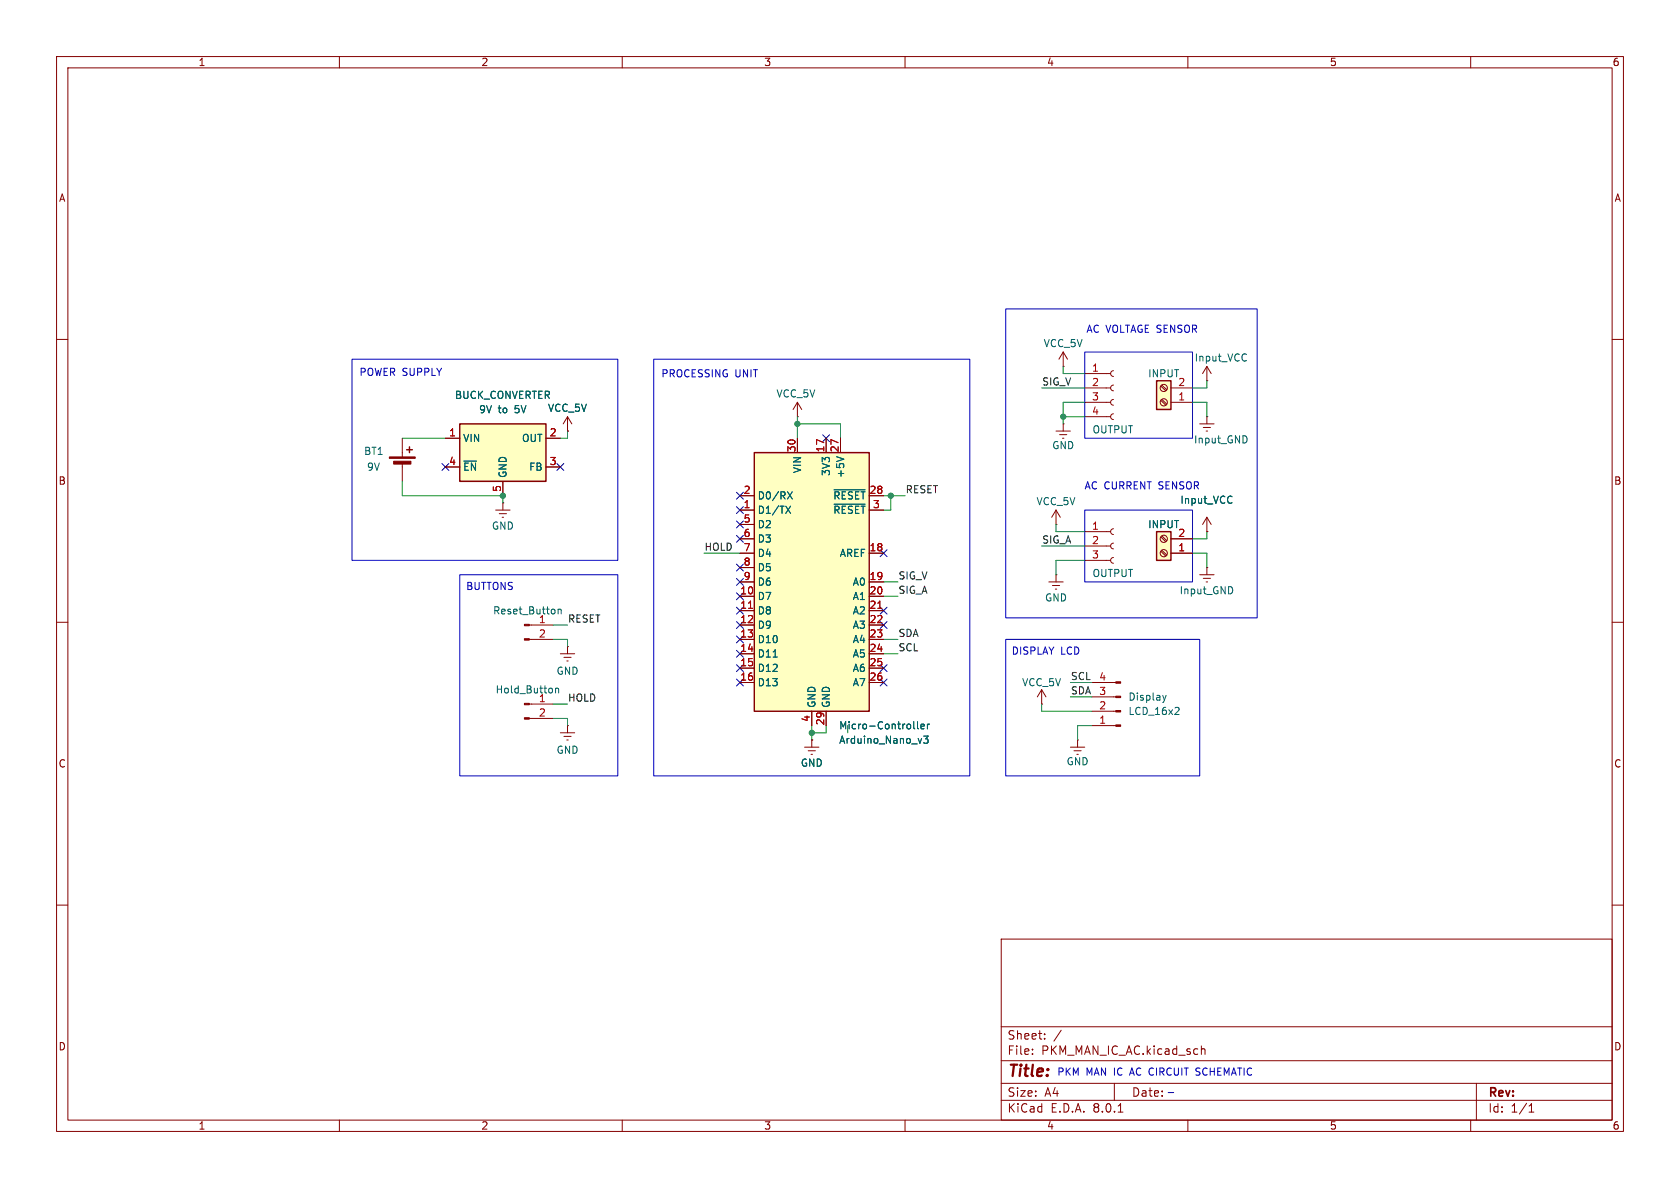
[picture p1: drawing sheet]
<svg xmlns="http://www.w3.org/2000/svg" width="297mm" height="210mm" viewBox="0 0 297 210" stroke-linecap="round" stroke-linejoin="round" font-family="sans-serif">
<g fill="none" stroke="#840000" stroke-width=".18">
<path d="M10 10h277v190h-277zM12 12h273v186h-273zM60 10v2M110 10v2M160 10v2M210 10v2M260 10v2M10 60h2M285 60h2M10 110h2M285 110h2M99.1 129.5h2.5"/>
<path d="M99.7 130.2h1.3M100.2 130.8h.3M100.3 128.3h.1M100.3 128.3v1.2M189.2 132.1h2.6M189.9 132.7h1.2M190.4 133.4h.2M190.5 130.8h.1M190.5 130.8v1.3M10 160h2M285 160h2M177 166h108v32h-108z"/>
<path d="M60 198v2M110 198v2M160 198v2M177 194.5h108M177 191.5h108M177 187.5h108M177 181.5h108M182.5 186.3v.1M182.5 185.5v.1M184.7 183.6v.1M184.7 182.8v.1M187.6 182.1l-1.3 2"/>
<path d="M197 191.5v3M197.7 196.6h.8M210 198v2M212.4 184.9v1.5M212.4 185.5l.2-.1 .4 .1v.9M260 198v2M261 191.5v6.5M270.3 196.6h.9M270.3 195.5l.4-.4v1.5"/>
</g>
<path d="M204.5 67.3h2.5v5.1h-2.5z" fill="#ffffc2"/>
<path d="M204.5 67.3h2.5v5.1h-2.5z" fill="none" stroke="#840000" stroke-width=".25"/>
<g fill="none" stroke="#840000" stroke-width=".18">
<path d="M205.2 68.2l.9 .9M205.2 70.8l.9 .8M205.4 68.1l.9 .8M205.4 70.6l.9 .9M207 71.1h3.8M207 68.6h3.8"/>
<circle cx="205.7" cy="71.1" r=".63"/>
<circle cx="205.7" cy="68.6" r=".63"/>
</g>
<path d="M133.3 80h20.4v45.7h-20.4z" fill="#ffffc2"/>
<path d="M133.3 80h20.4v45.7h-20.4z" fill="none" stroke="#840000" stroke-width=".25"/>
<g fill="none" stroke="#840000" stroke-width=".18">
<path d="M141 73.7h.1M141 71.1v2.6M141 77.5v2.5M141 71.1l-.8 1.3M141 71.1l.7 1.3M146 77.5v2.5M148.6 77.5v2.5M188 64.8h.1M188 62.2l-.8 1.3M188 62.2v2.6M188 62.2l.7 1.3M191.8 73.7h4.5"/>
<path d="M191.8 71.1h4.5M191.8 68.6h4.5M191.8 66h4.5M196.8 73.2l-.3 .1-.2 .4 .2 .3 .3 .2M196.8 70.6l-.3 .2-.2 .3 .2 .4 .3 .1M196.8 68.1l-.3 .1-.2 .4 .2 .3 .3 .2M196.8 65.5l-.3 .2-.2 .3 .2 .4 .3 .1M212.1 74.9h2.5M212.7 75.6h1.3M213.2 76.2h.3M213.4 67.3h.1M213.4 73.7h.1"/>
<path d="M213.4 64.8l-.8 1.2M213.4 64.8v2.5M213.4 73.7v1.2M213.4 64.8l.7 1.2M130.8 90.2h2.5M130.8 97.8h2.5M130.8 87.6h2.5M130.8 92.7h2.5M130.8 95.3h2.5M153.7 90.2h2.5M153.7 97.8h2.5M153.7 87.6h2.5"/>
<path d="M186.7 92.7h.1M186.7 90.2v2.5M186.7 90.2l-.8 1.2M186.7 90.2l.8 1.2M213.4 94h.1M213.4 91.4v2.6M213.4 91.4l-.8 1.3M213.4 91.4l.7 1.3M130.8 105.4h2.5M130.8 108h2.5M130.8 110.5h2.5M130.8 113h2.5"/>
<path d="M130.8 115.6h2.5M130.8 118.1h2.5M130.8 102.9h2.5M130.8 100.3h2.5M153.7 105.4h2.5M153.7 108h2.5M153.7 110.5h2.5M153.7 113h2.5M153.7 115.6h2.5M153.7 118.1h2.5M153.7 102.9h2.5M185.4 102.9h2.6"/>
<path d="M186.1 103.5h1.2M186.6 104.1h.2M186.7 101.6h.1M186.7 101.6v1.3M212.1 101.6h2.5M212.7 102.2h1.3M213.2 102.9h.3M213.4 100.3h.1M213.4 100.3v1.3M130.8 120.7h2.5M142.2 132.1h2.6M142.9 132.7h1.2"/>
<path d="M143.4 133.4h.2M143.5 130.8h.1M143.5 125.7v2.6M143.5 130.8v1.3M146 125.7v2.6M153.7 120.7h2.5M193 120.7h4.3M193 123.2h4.3M193 125.7h4.3M193 128.3h4.3"/>
</g>
<g fill="none" stroke="#006464" stroke-width=".18">
<path d="M220.3 62.6v.1M220.3 63.7v.1M220.3 77.2l.2 .4-.2 .5M138.9 89.5l.9 1.2M139.2 86.9l.9 1.3M139.8 89.5l-.9 1.2M140.1 86.9l-.9 1.3M147.4 86.6h5.5M147.4 89.1h5.5M147.9 80.7l1.3 .5M217.7 87.8h.1M217.8 88.9h-.1"/>
<path d="M136.7 116.1h.7M217.8 103.9l.1 .3-.1 .6M161.5 127.6v1.1l.2 .1M162.2 127.6v1.1l.2 .1M162.8 128.4l.6-.1v-.2l-.4-.1-.2 .2 .1 .6h.5M163.3 130.1h.8l-.4 .5 .3 .1v.6l-.2 .1-.5-.1M164 128v.8M164.3 128l-.3 .2M205.5 122.9l.4 .9M205.9 123.8l-.2 .3M206.2 122.9l-.3 .9M208.2 125l.3 .3-.1 .3-.7 .7h.8"/>
</g>
<path d="M132.3 107.5h.7M155.2 107.5h.7" fill="none" stroke="#a90000" stroke-width=".18"/>
<g fill="#840000" stroke="#840000" stroke-width=".18">
<path d="M197.3 120.5h.8v.3h-.8z"/>
<path d="M197.3 123.1h.8v.2h-.8z"/>
<path d="M197.3 125.6h.8v.3h-.8z"/>
<path d="M197.3 128.1h.8v.3h-.8z"/>
</g>
<path d="M204.5 94h2.5v5.1h-2.5z" fill="#ffffc2"/>
<path d="M71.9 79.5h1M72.4 79v1M204.5 94h2.5v5.1h-2.5z" fill="none" stroke="#840000" stroke-width=".25"/>
<g fill="none" stroke="#840000" stroke-width=".18">
<path d="M71.1 77.5v3.3M100.3 76.2h.1M100.3 73.7l-.7 1.2M100.3 73.7v2.5M100.3 73.7l.8 1.2M186.7 76.2h2.5M187.3 76.8h1.3M187.8 77.5h.3M188 74.9h.1M188 74.9v1.3M71.1 81.8v3.3M87.6 90.2h2.6"/>
<path d="M88.3 90.8h1.2M88.8 91.4h.2M88.9 88.9h.1M88.9 88.9v1.3M191.8 99.1h4.5M191.8 96.5h4.5M191.8 94h4.5M196.8 98.6l-.3 .1-.2 .4 .2 .3 .3 .2M196.8 96l-.3 .2-.2 .3 .2 .4 .3 .1M196.8 93.5l-.3 .1-.2 .4 .2 .3 .3 .2M205.2 94.9l.9 .9M205.2 97.5l.9 .8"/>
<path d="M205.4 94.7l.9 .9M205.4 97.3l.9 .8M207 97.8h3.8M207 95.3h3.8M93.6 113h4.2M93.6 110.5h4.2M99.1 115.6h2.5M99.7 116.2h1.3M100.2 116.8h.3M100.3 114.3h.1M100.3 114.3v1.3M93.6 127h4.2"/>
<path d="M93.6 124.5h4.2M184.1 124.5h.1M184.1 121.9l-.7 1.3M184.1 121.9v2.6M184.1 121.9l.8 1.3"/>
<circle cx="205.7" cy="97.8" r=".63"/>
<circle cx="205.7" cy="95.2" r=".63"/>
</g>
<g fill="#840000" stroke="#840000" stroke-width=".18">
<path d="M92.7 126.9h.9v.2h-.9z"/>
<path d="M92.7 124.3h.9v.3h-.9z"/>
<path d="M68.8 80.8h4.6v.2h-4.6z"/>
<path d="M69.6 81.5h3v.5h-3z"/>
<path d="M92.7 112.9h.9v.3h-.9z"/>
<path d="M92.7 110.4h.9v.2h-.9z"/>
</g>
<path d="M98.7 107.7v.8M98.7 107.8l.1-.1h.4v.8M98.2 121.7v.8M98.2 121.8l.2-.1h.3l.1 .8" fill="none" stroke="#006464" stroke-width=".18"/>
<path d="M81.3 74.9h15.2v10.2h-15.2z" fill="#ffffc2"/>
<path d="M81.3 74.9h15.2v10.2h-15.2z" fill="none" stroke="#840000" stroke-width=".25"/>
<g fill="none" stroke="#840000" stroke-width=".18">
<path d="M78.7 77.5h2.6M96.5 77.5h2.6M100.3 76.2h.1M141 77.5v2.5M146 77.5v2.5M148.6 77.5v2.5M78.7 82.6h2.6M88.9 85.1v2.5M96.5 82.6h2.6M130.8 97.8h2.5M130.8 95.3h2.5M130.8 90.2h2.5"/>
<path d="M130.8 87.6h2.5M130.8 92.7h2.5M153.7 97.8h2.5M153.7 90.2h2.5M153.7 87.6h2.5M207 97.8h3.8M207 95.3h3.8M213.4 94h.1M130.8 105.4h2.5M130.8 108h2.5M130.8 110.5h2.5M130.8 113h2.5"/>
<path d="M130.8 115.6h2.5M130.8 118.1h2.5M130.8 102.9h2.5M130.8 100.3h2.5M153.7 105.4h2.5M153.7 108h2.5M153.7 110.5h2.5M153.7 113h2.5M153.7 115.6h2.5M153.7 118.1h2.5M153.7 102.9h2.5M130.8 120.7h2.5"/>
<path d="M143.5 130.8h.1M143.5 125.7v2.6M146 125.7v2.6M153.7 120.7h2.5"/>
</g>
<g fill="none" stroke="#006464" stroke-width=".18">
<path d="M82 81.5h2.2M138.9 89.5l.9 1.2M139.2 86.9l.9 1.3M139.8 89.5l-.9 1.2M140.1 86.9l-.9 1.3M147.4 86.6h5.5M147.4 89.1h5.5M147.9 80.7l1.3 .5M217.7 87.8h.1M217.8 88.9h-.1M136.7 116.1h.7M161.5 127.6v1.1l.2 .1"/>
<path d="M162.2 127.6v1.1l.2 .1M162.8 128.4l.6-.1v-.2l-.4-.1-.2 .2 .1 .6h.5M163.3 130.1h.8l-.4 .5 .3 .1v.6l-.2 .1-.5-.1M164 128v.8M164.3 128l-.3 .2"/>
</g>
<path d="M177.8 54.6h44.4v54.6h-44.4zM62.2 63.5h47v35.6h-47zM115.6 63.5h55.8v73.7h-55.8zM191.8 62.2h19v15.3h-19zM191.8 90.2h19v12.7h-19zM81.3 101.6h27.9v35.6h-27.9zM177.8 113h34.3v24.2h-34.3zM206.5 193.1h1M211.4 190l.2 .1M211.7 188.8l-.3 .2 .3 .4" fill="none" stroke="#0000c2" stroke-width=".18"/>
<g fill="none" stroke="#009600" stroke-width=".18">
<path d="M71.1 77.5h7.6M100.3 76.2v1.3h-1.2M141 74.9h7.6v2.6M141 73.7v3.8M184.1 68.6h7.7M188 64.8v1.2h3.8M188 73.7h3.8M191.8 71.1h-3.8v3.8M210.8 71.1h2.6v2.6M213.4 67.3v1.3h-2.6M71.1 85.1v2.5h17.8v1.3M124.5 97.8h6.3"/>
<path d="M156.2 87.6h3.8M157.5 87.6v2.6h-1.3M184.1 96.5h7.7M186.7 92.7v1.3h5.1M191.8 99.1h-5.1v2.5M210.8 97.8h2.6v2.5M213.4 94v1.3h-2.6M97.8 113h2.5v1.3M97.8 110.5h2.5M156.2 113h2.5M156.2 115.6h2.5M156.2 102.9h2.5"/>
<path d="M156.2 105.4h2.5M97.8 127h2.5v1.3M97.8 124.5h2.5M143.5 128.3v2.5M146 128.3v1.2h-2.5M184.1 124.5v1.2h8.9M189.2 123.2h3.8M189.2 120.7h3.8M193 128.3h-2.5v2.5"/>
</g>
<g fill="none" stroke="#000084" stroke-width=".18">
<path d="M145.4 76.9l1.3 1.2M146.7 76.9l-1.3 1.2M78.1 81.9l1.2 1.3M79.3 81.9l-1.2 1.3M98.5 81.9l1.2 1.3M99.7 81.9l-1.2 1.3M130.2 99.7l1.2 1.2M130.2 94.6l1.2 1.3M130.2 92.1l1.2 1.2M130.2 89.6l1.2 1.2M130.2 87l1.2 1.2M131.4 99.7l-1.2 1.2"/>
<path d="M131.4 94.6l-1.2 1.3M131.4 92.1l-1.2 1.2M131.4 89.6l-1.2 1.2M131.4 87l-1.2 1.2M155.6 97.2l1.2 1.2M156.8 97.2l-1.2 1.2M130.2 107.3l1.2 1.3M130.2 117.5l1.2 1.2M130.2 102.3l1.2 1.2M130.2 115l1.2 1.2M130.2 109.9l1.2 1.2M130.2 104.8l1.2 1.2"/>
<path d="M130.2 112.4l1.2 1.2M131.4 107.3l-1.2 1.3M131.4 117.5l-1.2 1.2M131.4 102.3l-1.2 1.2M131.4 115l-1.2 1.2M131.4 109.9l-1.2 1.2M131.4 104.8l-1.2 1.2M131.4 112.4l-1.2 1.2M155.6 117.5l1.2 1.2M155.6 109.9l1.2 1.2M155.6 107.3l1.2 1.3M156.8 117.5l-1.2 1.2"/>
<path d="M156.8 109.9l-1.2 1.2M156.8 107.3l-1.2 1.3M130.2 120l1.2 1.3M131.4 120l-1.2 1.3M155.6 120l1.2 1.3M156.8 120l-1.2 1.3"/>
</g>
<path d="M132.3 107.5h.7M155.2 107.5h.7" fill="none" stroke="#a90000" stroke-width=".18"/>
<g fill="#009600" stroke="#009600" stroke-width=".18">
<circle cx="157.5" cy="87.6" r=".46"/>
<circle cx="188" cy="73.7" r=".46"/>
<circle cx="143.5" cy="129.5" r=".46"/>
<circle cx="141" cy="74.9" r=".46"/>
<circle cx="88.9" cy="87.6" r=".46"/>
</g>
<text font-size="2.8" fill="#840000" x="178" y="190.9">Title:</text>
<g font-size="2.1" fill="#840000">
<text x="178" y="184">Sheet:</text>
<text x="178" y="186.7">File:</text>
<text x="184.1" y="186.7">PKM_MAN_IC_AC.kicad_sch</text>
<text x="178" y="196.9">KiCad</text>
<text x="178" y="194.1">Size:</text>
<text x="184.7" y="194.1">A4</text>
<text x="185.7" y="196.9">E.D.A.</text>
<text x="193.3" y="196.9">8.0.1</text>
<text x="200" y="194.1">Date:</text>
<text x="263" y="194.3">Rev:</text>
<text x="263" y="196.9">Id:</text>
<text x="267.1" y="196.9">1/1</text>
</g>
<g font-size="1.8" fill="#840000">
<text x="35" y="11.9">1</text>
<text x="85" y="11.9">2</text>
<text x="135" y="11.9">3</text>
<text x="185" y="11.9">4</text>
<text x="235" y="11.9">5</text>
<text x="285" y="11.9">6</text>
<text x="10.3" y="35.9">A</text>
<text x="285.3" y="35.9">A</text>
<text x="10.3" y="85.9">B</text>
<text x="285.3" y="85.9">B</text>
<text x="10.3" y="135.9">C</text>
<text x="285.3" y="135.9">C</text>
<text x="10.3" y="185.9">D</text>
<text x="285.3" y="185.9">D</text>
<text x="35" y="199.9">1</text>
<text x="85" y="199.9">2</text>
<text x="135" y="199.9">3</text>
<text x="185" y="199.9">4</text>
<text x="235" y="199.9">5</text>
<text x="285" y="199.9">6</text>
</g>
<g font-size="1.8" fill="#0000c2">
<text x="192" y="59">AC VOLTAGE SENSOR</text>
<text x="63.4" y="66.7">POWER SUPPLY</text>
<text x="116.8" y="66.9">PROCESSING</text>
<text x="129.9" y="66.9">UNIT</text>
<text x="191.6" y="86.7">AC CURRENT SENSOR</text>
<text x="82.3" y="104.5">BUTTONS</text>
<text x="178.8" y="115.9">DISPLAY</text>
<text x="187.5" y="115.9">LCD</text>
<text x="186.8" y="190.4">PKM</text>
<text x="192" y="190.4">MAN IC</text>
<text x="200.1" y="190.4">AC CIRCUIT</text>
<text x="212.1" y="190.4">SCHEMATIC</text>
</g>
<g font-size="1.8" fill="#006464">
<text x="184.4" y="61.6">VCC_5V</text>
<text x="211.1" y="64.1">Input_VCC</text>
<text x="80.3" y="70.7">BUCK_CONVERTER</text>
<text x="137.2" y="70.5">VCC_5V</text>
<text x="202.9" y="66.9">INPUT</text>
<text x="84.6" y="73.3">9V</text>
<text x="88.1" y="73.3">to</text>
<text x="91.1" y="73.3">5V</text>
<text x="96.8" y="73">VCC_5V</text>
<text x="193" y="76.8">OUTPUT</text>
<text x="64.3" y="80.6">BT1</text>
<text x="64.8" y="83.4">9V</text>
<text x="81.8" y="78.3">VIN</text>
<text x="81.8" y="83.4">~{EN}</text>
<text x="92.2" y="78.3">OUT</text>
<text x="93.5" y="83.4">FB</text>
<text x="141.8" y="83.7" transform="rotate(-90 141.8 83.7)">VIN</text>
<text x="185.9" y="79.6">GND</text>
<text x="211" y="78.6">Input_GND</text>
<text x="89.8" y="84.6" transform="rotate(-90 89.8 84.6)">GND</text>
<text x="133.9" y="88.5">D0/RX</text>
<text x="146.9" y="84.2" transform="rotate(-90 146.9 84.2)">3V3</text>
<text x="147.2" y="88.5">~{RESET}</text>
<text x="149.5" y="84.6" transform="rotate(-90 149.5 84.6)">+5V</text>
<text x="183.1" y="89.5">VCC_5V</text>
<text x="208.6" y="89.3">Input_VCC</text>
<text x="86.9" y="93.8">GND</text>
<text x="133.9" y="91">D1/TX</text>
<text x="133.9" y="93.6">D2</text>
<text x="147.2" y="91">~{RESET}</text>
<text x="202.9" y="93.6">INPUT</text>
<text x="133.9" y="96.1">D3</text>
<text x="133.9" y="98.7">D4</text>
<text x="133.9" y="101.2">D5</text>
<text x="148.4" y="98.7">AREF</text>
<text x="133.9" y="106.3">D7</text>
<text x="133.9" y="103.7">D6</text>
<text x="150.7" y="103.7">A0</text>
<text x="150.7" y="106.3">A1</text>
<text x="184.7" y="106.5">GND</text>
<text x="193" y="102.2">OUTPUT</text>
<text x="208.5" y="105.3">Input_GND</text>
<text x="87.1" y="108.8">Reset_Button</text>
<text x="95.2" y="110.2">1</text>
<text x="133.9" y="108.8">D8</text>
<text x="133.9" y="111.4">D9</text>
<text x="133.9" y="113.9">D10</text>
<text x="150.7" y="108.8">A2</text>
<text x="150.7" y="111.4">A3</text>
<text x="150.7" y="113.9">A4</text>
<text x="98.3" y="119.5">GND</text>
<text x="133.9" y="116.4">D11</text>
<text x="133.9" y="119">D12</text>
<text x="150.7" y="116.4">A5</text>
<text x="150.7" y="119">A6</text>
<text x="87.5" y="122.8">Hold_Button</text>
<text x="95.2" y="124.2">1</text>
<text x="133.9" y="121.5">D13</text>
<text x="144.4" y="125.2" transform="rotate(-90 144.4 125.2)">GND</text>
<text x="146.9" y="125.2" transform="rotate(-90 146.9 125.2)">GND</text>
<text x="150.7" y="121.5">A7</text>
<text x="180.6" y="121.5">VCC_5V</text>
<text x="199.4" y="124.1">Display</text>
<text x="148.3" y="129.1">Micro-Controller</text>
<text x="148.3" y="131.7">Arduino_Nano_v3</text>
<text x="199.4" y="126.6">LCD_16x2</text>
<text x="98.3" y="133.5">GND</text>
<text x="141.5" y="135.7">GND</text>
<text x="188.5" y="135.5">GND</text>
</g>
<g font-size="1.8" fill="#a90000">
<text x="193" y="65.8">1</text>
<text x="193" y="68.3">2</text>
<text x="193" y="70.9">3</text>
<text x="208.2" y="70.9">1</text>
<text x="208.2" y="68.3">2</text>
<text x="79.3" y="77.2">1</text>
<text x="97.1" y="77.2">2</text>
<text x="193" y="73.4">4</text>
<text x="79.3" y="82.3">4</text>
<text x="97.1" y="82.3">3</text>
<text x="140.7" y="80.1" transform="rotate(-90 140.7 80.1)">30</text>
<text x="145.8" y="80.1" transform="rotate(-90 145.8 80.1)">17</text>
<text x="148.3" y="80.1" transform="rotate(-90 148.3 80.1)">27</text>
<text x="88.6" y="87.1" transform="rotate(-90 88.6 87.1)">5</text>
<text x="131.4" y="89.9">1</text>
<text x="131.4" y="87.4">2</text>
<text x="153.6" y="87.4">28</text>
<text x="154.2" y="89.9">3</text>
<text x="131.4" y="92.5">5</text>
<text x="131.4" y="95">6</text>
<text x="193" y="93.7">1</text>
<text x="208.2" y="95">2</text>
<text x="131.4" y="97.5">7</text>
<text x="131.4" y="100.1">8</text>
<text x="153.6" y="97.5">18</text>
<text x="193" y="96.3">2</text>
<text x="193" y="98.8">3</text>
<text x="208.2" y="97.5">1</text>
<text x="130.8" y="105.2">10</text>
<text x="130.8" y="107.7">11</text>
<text x="131.4" y="102.6">9</text>
<text x="153.6" y="102.6">19</text>
<text x="153.6" y="105.2">20</text>
<text x="153.6" y="107.7">21</text>
<text x="95.2" y="112.8">2</text>
<text x="130.8" y="110.2">12</text>
<text x="130.8" y="112.8">13</text>
<text x="153.6" y="110.2">22</text>
<text x="153.6" y="112.8">23</text>
<text x="130.8" y="115.3">14</text>
<text x="130.8" y="117.9">15</text>
<text x="153.6" y="115.3">24</text>
<text x="153.6" y="117.9">25</text>
<text x="130.8" y="120.4">16</text>
<text x="153.6" y="120.4">26</text>
<text x="194.2" y="125.5">2</text>
<text x="194.2" y="122.9">3</text>
<text x="194.2" y="120.4">4</text>
<text x="95.2" y="126.7">2</text>
<text x="143.3" y="127.7" transform="rotate(-90 143.3 127.7)">4</text>
<text x="145.8" y="128.3" transform="rotate(-90 145.8 128.3)">29</text>
<text x="194.2" y="128">1</text>
</g>
<g font-size="1.8" fill="#0f0f0f">
<text x="184.1" y="68.2">SIG_V</text>
<text x="160" y="87.3">RESET</text>
<text x="124.5" y="97.4">HOLD</text>
<text x="184.1" y="96.2">SIG_A</text>
<text x="158.7" y="102.5">SIG_V</text>
<text x="158.7" y="105.1">SIG_A</text>
<text x="100.3" y="110.1">RESET</text>
<text x="158.7" y="112.7">SDA</text>
<text x="158.7" y="115.2">SCL</text>
<text x="100.3" y="124.1">HOLD</text>
<text x="189.2" y="120.3">SCL</text>
<text x="189.2" y="122.8">SDA</text>
</g>
</svg>
